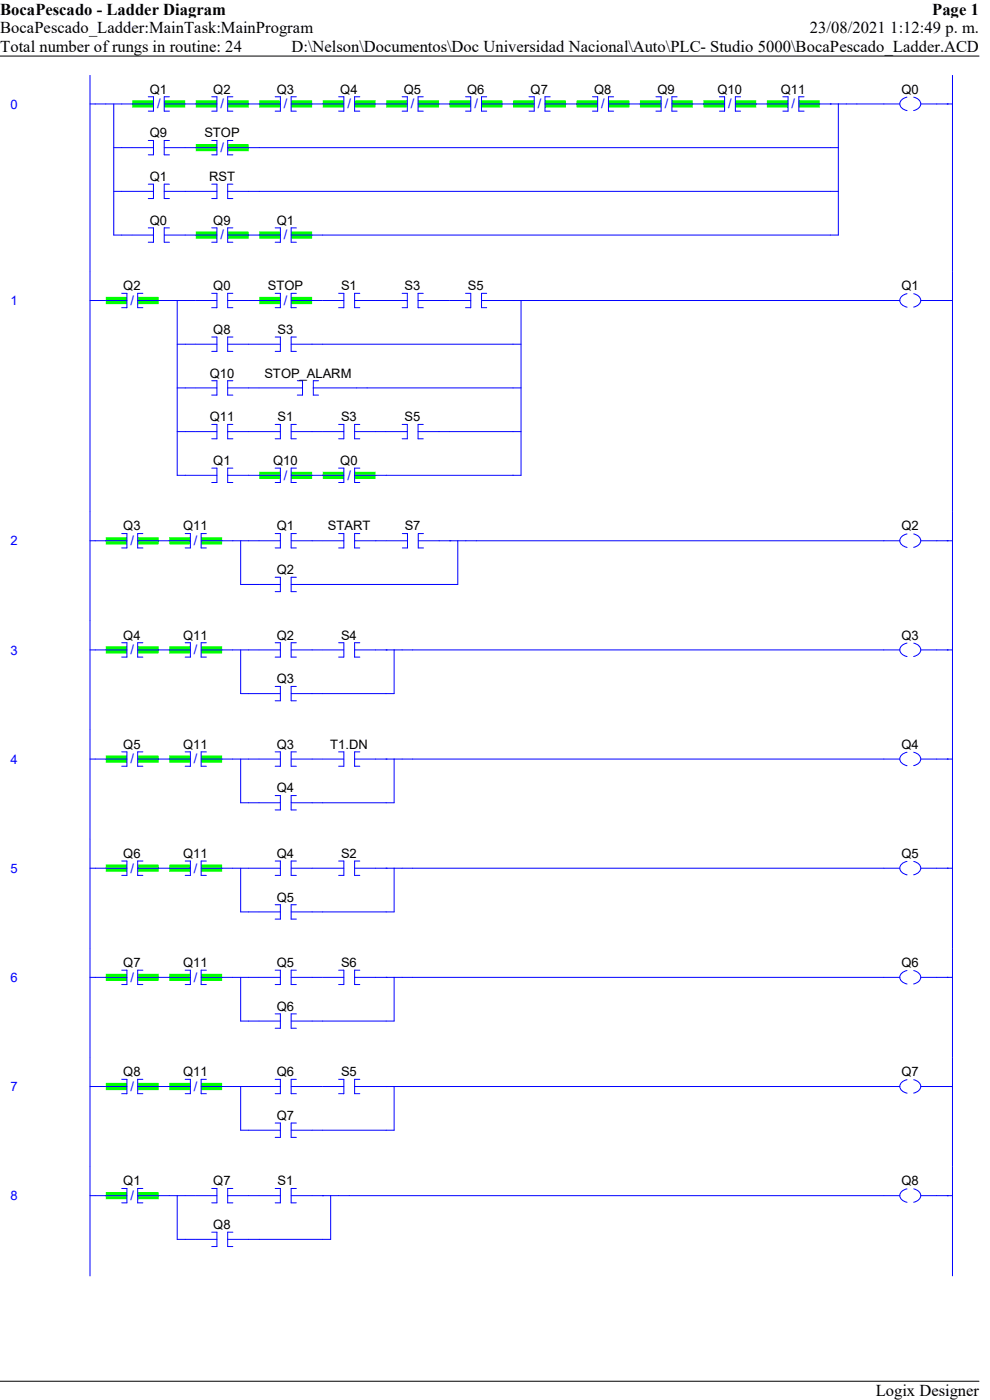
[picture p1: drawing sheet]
<svg xmlns="http://www.w3.org/2000/svg" width="210mm" height="297mm" viewBox="0 0 210 297" stroke-linecap="round" stroke-linejoin="round" font-family="sans-serif">
<path d="M0 11.9h207.7" fill="none" stroke="#000" stroke-width=".21"/>
<path d="M185.8 293h21.9v4h-21.9z" fill="#fff"/>
<path d="M0 293h207.7" fill="none" stroke="#000" stroke-width=".21"/>
<path d="M18.5 15.9h1.1v41.7h-1.1zM201.5 15.9h1.1v41.7h-1.1z" fill-rule="evenodd" fill="#fff"/>
<path d="M19.1 15.9v41.7M202.1 15.9v41.7M19.1 22.1h9M24.1 31.3h1.7M24.1 22.1v27.8h1.7M176.1 22.1h3.4M176.1 31.3h1.7M177.8 22.1v27.8h-1.7M201 22.1h1.1M24.1 40.6h1.7M176.1 40.6h1.7" fill="none" stroke="#00f" stroke-width=".21"/>
<path d="M28.1 21.3h4.5v1.5h-4.5zM34.8 21.3h4.5v1.5h-4.5z" fill-rule="evenodd" fill="#0f0"/>
<path d="M28.1 22.1h4.5M31.5 20.5h1.1v3.1h-1.1M34.8 22.1h6.7M35.9 20.5h-1.1v3.1h1.1" fill="none" stroke="#00f" stroke-width=".21"/>
<path d="M41.5 21.3h4.5v1.5h-4.5zM48.3 21.3h4.4v1.5h-4.4z" fill-rule="evenodd" fill="#0f0"/>
<path d="M41.5 22.1h4.5M44.9 20.5h1.1v3.1h-1.1M48.3 22.1h6.7M49.4 20.5h-1.1v3.1h1.1" fill="none" stroke="#00f" stroke-width=".21"/>
<path d="M55 21.3h4.5v1.5h-4.5zM61.8 21.3h4.4v1.5h-4.4z" fill-rule="evenodd" fill="#0f0"/>
<path d="M55 22.1h4.5M58.4 20.5h1.1v3.1h-1.1M61.8 22.1h6.7M62.9 20.5h-1.1v3.1h1.1" fill="none" stroke="#00f" stroke-width=".21"/>
<path d="M68.5 21.3h4.4v1.5h-4.4zM75.2 21.3h4.5v1.5h-4.5z" fill-rule="evenodd" fill="#0f0"/>
<path d="M68.5 22.1h4.4M71.8 20.5h1.1v3.1h-1.1M75.2 22.1h6.7M76.3 20.5h-1.1v3.1h1.1" fill="none" stroke="#00f" stroke-width=".21"/>
<path d="M81.9 21.3h4.5v1.5h-4.5zM88.7 21.3h4.4v1.5h-4.4z" fill-rule="evenodd" fill="#0f0"/>
<path d="M81.9 22.1h4.5M85.3 20.5h1.1v3.1h-1.1M88.7 22.1h6.7M89.8 20.5h-1.1v3.1h1.1" fill="none" stroke="#00f" stroke-width=".21"/>
<path d="M95.4 21.3h4.5v1.5h-4.5zM102.2 21.3h4.4v1.5h-4.4z" fill-rule="evenodd" fill="#0f0"/>
<path d="M95.4 22.1h4.5M98.8 20.5h1.1v3.1h-1.1M102.2 22.1h6.6M103.3 20.5h-1.1v3.1h1.1" fill="none" stroke="#00f" stroke-width=".21"/>
<path d="M108.8 21.3h4.5v1.5h-4.5zM115.6 21.3h4.5v1.5h-4.5z" fill-rule="evenodd" fill="#0f0"/>
<path d="M108.8 22.1h4.5M112.2 20.5h1.1v3.1h-1.1M115.6 22.1h6.7M116.7 20.5h-1.1v3.1h1.1" fill="none" stroke="#00f" stroke-width=".21"/>
<path d="M122.3 21.3h4.5v1.5h-4.5zM129.1 21.3h4.4v1.5h-4.4z" fill-rule="evenodd" fill="#0f0"/>
<path d="M122.3 22.1h4.5M125.7 20.5h1.1v3.1h-1.1M129.1 22.1h6.7M130.2 20.5h-1.1v3.1h1.1" fill="none" stroke="#00f" stroke-width=".21"/>
<path d="M135.8 21.3h4.5v1.5h-4.5zM142.5 21.3h4.5v1.5h-4.5z" fill-rule="evenodd" fill="#0f0"/>
<path d="M135.8 22.1h4.5M139.1 20.5h1.2v3.1h-1.2M142.5 22.1h6.7M143.6 20.5h-1.1v3.1h1.1" fill="none" stroke="#00f" stroke-width=".21"/>
<path d="M149.2 21.3h4.5v1.5h-4.5zM156 21.3h4.4v1.5h-4.4z" fill-rule="evenodd" fill="#0f0"/>
<path d="M149.2 22.1h4.5M152.6 20.5h1.1v3.1h-1.1M156 22.1h6.7M157.1 20.5h-1.1v3.1h1.1" fill="none" stroke="#00f" stroke-width=".21"/>
<path d="M162.7 21.3h4.5v1.5h-4.5zM169.5 21.3h4.4v1.5h-4.4z" fill-rule="evenodd" fill="#0f0"/>
<path d="M25.8 31.3h2.3M162.7 22.1h4.5M166.1 20.5h1.1v3.1h-1.1M169.5 22.1h6.6M170.6 20.5h-1.1v3.1h1.1M176.1 22.1h.1" fill="none" stroke="#00f" stroke-width=".21"/>
<path d="M28.1 30.6h4.5v1.5h-4.5zM34.8 30.6h4.5v1.5h-4.5z" fill-rule="evenodd" fill="#fff"/>
<path d="M28.1 31.3h4.5M31.5 29.8h1.1v3.1h-1.1M34.8 31.3h6.7M35.9 29.8h-1.1v3.1h1.1" fill="none" stroke="#00f" stroke-width=".21"/>
<path d="M41.5 30.6h4.5v1.5h-4.5zM48.3 30.6h4.4v1.5h-4.4z" fill-rule="evenodd" fill="#0f0"/>
<path d="M41.5 31.3h4.5M44.9 29.8h1.1v3.1h-1.1M48.3 31.3h127.8M49.4 29.8h-1.1v3.1h1.1M25.8 40.6h2.3" fill="none" stroke="#00f" stroke-width=".21"/>
<path d="M28.1 39.8h4.5v1.6h-4.5zM34.8 39.8h4.5v1.6h-4.5z" fill-rule="evenodd" fill="#fff"/>
<path d="M31.5 39.1h1.1v3h-1.1M35.9 39.1h-1.1v3h1.1M28.1 40.6h4.5M34.8 40.6h6.7" fill="none" stroke="#00f" stroke-width=".21"/>
<path d="M41.5 39.8h4.5v1.6h-4.5zM48.3 39.8h4.4v1.6h-4.4z" fill-rule="evenodd" fill="#fff"/>
<path d="M44.9 39.1h1.1v3h-1.1M49.4 39.1h-1.1v3h1.1M25.8 49.9h2.3M41.5 40.6h4.5M48.3 40.6h127.8" fill="none" stroke="#00f" stroke-width=".21"/>
<path d="M28.1 49.1h4.5v1.5h-4.5zM34.8 49.1h4.5v1.5h-4.5z" fill-rule="evenodd" fill="#fff"/>
<path d="M28.1 49.9h4.5M31.5 48.3h1.1v3.1h-1.1M34.8 49.9h6.7M35.9 48.3h-1.1v3.1h1.1" fill="none" stroke="#00f" stroke-width=".21"/>
<path d="M41.5 49.1h4.5v1.5h-4.5zM48.3 49.1h4.4v1.5h-4.4z" fill-rule="evenodd" fill="#0f0"/>
<path d="M41.5 49.9h4.5M44.9 48.3h1.1v3.1h-1.1M48.3 49.9h6.7M49.4 48.3h-1.1v3.1h1.1" fill="none" stroke="#00f" stroke-width=".21"/>
<path d="M55 49.1h4.5v1.5h-4.5zM61.8 49.1h4.4v1.5h-4.4z" fill-rule="evenodd" fill="#0f0"/>
<path d="M179.5 22.1h2.3M55 49.9h4.5M58.4 48.3h1.1v3.1h-1.1M61.8 49.9h114.3M62.9 48.3h-1.1v3.1h1.1" fill="none" stroke="#00f" stroke-width=".21"/>
<path d="M187.5 21.3h3.4v1.5h-3.4zM195.4 21.3h3.3v1.5h-3.3z" fill-rule="evenodd" fill="#fff"/>
<path d="M181.8 22.1h9.1M192.4 20.6a1.42 1.42 0 0 0-1.2 2.2l.7 .5 .5 .2M193.8 20.6a1.42 1.42 0 0 1 1.3 2.2l-1.3 .7M195.4 22.1h5.6M201 22.1h.1" fill="none" stroke="#00f" stroke-width=".21"/>
<path d="M18.5 57.6h1.1v51h-1.1zM201.5 57.6h1.1v51h-1.1z" fill-rule="evenodd" fill="#fff"/>
<path d="M19.1 57.6v51M202.1 57.6v51M19.1 63.8h3.3M201 63.8h1.1" fill="none" stroke="#00f" stroke-width=".21"/>
<path d="M22.4 63h4.5v1.5h-4.5zM29.2 63h4.5v1.5h-4.5z" fill-rule="evenodd" fill="#0f0"/>
<g fill="none" stroke="#00f" stroke-width=".21">
<path d="M22.4 63.8h4.5M25.8 62.2h1.1v3.1h-1.1M29.2 63.8h12.3M30.3 62.2h-1.1v3.1h1.1M37.6 73h1.7M37.6 63.8v37h1.7M108.8 63.8h3.4M108.8 73h1.7M110.5 63.8v37h-1.7M37.6 82.3h1.7M37.6 91.6h1.7M108.8 82.3h1.7"/>
<path d="M108.8 91.6h1.7"/>
</g>
<path d="M41.5 63h4.5v1.5h-4.5zM48.3 63h4.4v1.5h-4.4z" fill-rule="evenodd" fill="#fff"/>
<path d="M41.5 63.8h4.5M44.9 62.2h1.1v3.1h-1.1M48.3 63.8h6.7M49.4 62.2h-1.1v3.1h1.1" fill="none" stroke="#00f" stroke-width=".21"/>
<path d="M55 63h4.5v1.5h-4.5zM61.8 63h4.4v1.5h-4.4z" fill-rule="evenodd" fill="#0f0"/>
<path d="M55 63.8h4.5M58.4 62.2h1.1v3.1h-1.1M61.8 63.8h6.7M62.9 62.2h-1.1v3.1h1.1" fill="none" stroke="#00f" stroke-width=".21"/>
<path d="M68.5 63h4.4v1.5h-4.4zM75.2 63h4.5v1.5h-4.5z" fill-rule="evenodd" fill="#fff"/>
<path d="M68.5 63.8h4.4M71.8 62.2h1.1v3.1h-1.1M75.2 63.8h6.7M76.3 62.2h-1.1v3.1h1.1" fill="none" stroke="#00f" stroke-width=".21"/>
<path d="M81.9 63h4.5v1.5h-4.5zM88.7 63h4.4v1.5h-4.4z" fill-rule="evenodd" fill="#fff"/>
<path d="M81.9 63.8h4.5M85.3 62.2h1.1v3.1h-1.1M88.7 63.8h6.7M89.8 62.2h-1.1v3.1h1.1" fill="none" stroke="#00f" stroke-width=".21"/>
<path d="M95.4 63h4.5v1.5h-4.5zM102.2 63h4.4v1.5h-4.4z" fill-rule="evenodd" fill="#fff"/>
<path d="M39.3 73h2.2M95.4 63.8h4.5M98.8 62.2h1.1v3.1h-1.1M102.2 63.8h6.6M103.3 62.2h-1.1v3.1h1.1M108.8 63.8h.1" fill="none" stroke="#00f" stroke-width=".21"/>
<path d="M41.5 72.3h4.5v1.5h-4.5zM48.3 72.3h4.4v1.5h-4.4z" fill-rule="evenodd" fill="#fff"/>
<path d="M41.5 73h4.5M44.9 71.5h1.1v3h-1.1M48.3 73h6.7M49.4 71.5h-1.1v3h1.1" fill="none" stroke="#00f" stroke-width=".21"/>
<path d="M55 72.3h4.5v1.5h-4.5zM61.8 72.3h4.4v1.5h-4.4z" fill-rule="evenodd" fill="#fff"/>
<path d="M55 73h4.5M58.4 71.5h1.1v3h-1.1M61.8 73h47M62.9 71.5h-1.1v3h1.1M39.3 82.3h2.2" fill="none" stroke="#00f" stroke-width=".21"/>
<path d="M41.5 81.5h4.5v1.6h-4.5zM48.3 81.5h4.4v1.6h-4.4z" fill-rule="evenodd" fill="#fff"/>
<path d="M41.5 82.3h4.5M44.9 80.8h1.1v3h-1.1M48.3 82.3h6.7M49.4 80.8h-1.1v3h1.1" fill="none" stroke="#00f" stroke-width=".21"/>
<path d="M55 81.5h9.2v1.6h-9.2zM66.5 81.5h9.1v1.6h-9.1z" fill-rule="evenodd" fill="#fff"/>
<path d="M39.3 91.6h2.2M55 82.3h9.2M63.1 80.8h1.1v3h-1.1M66.5 82.3h42.3M67.6 80.8h-1.1v3h1.1" fill="none" stroke="#00f" stroke-width=".21"/>
<path d="M41.5 90.8h4.5v1.5h-4.5zM48.3 90.8h4.4v1.5h-4.4z" fill-rule="evenodd" fill="#fff"/>
<path d="M41.5 91.6h4.5M44.9 90h1.1v3.1h-1.1M48.3 91.6h6.7M49.4 90h-1.1v3.1h1.1" fill="none" stroke="#00f" stroke-width=".21"/>
<path d="M55 90.8h4.5v1.5h-4.5zM61.8 90.8h4.4v1.5h-4.4z" fill-rule="evenodd" fill="#fff"/>
<path d="M55 91.6h4.5M58.4 90h1.1v3.1h-1.1M61.8 91.6h6.7M62.9 90h-1.1v3.1h1.1" fill="none" stroke="#00f" stroke-width=".21"/>
<path d="M68.5 90.8h4.4v1.5h-4.4zM75.2 90.8h4.5v1.5h-4.5z" fill-rule="evenodd" fill="#fff"/>
<path d="M68.5 91.6h4.4M71.8 90h1.1v3.1h-1.1M75.2 91.6h6.7M76.3 90h-1.1v3.1h1.1" fill="none" stroke="#00f" stroke-width=".21"/>
<path d="M81.9 90.8h4.5v1.5h-4.5zM88.7 90.8h4.4v1.5h-4.4z" fill-rule="evenodd" fill="#fff"/>
<path d="M81.9 91.6h4.5M85.3 90h1.1v3.1h-1.1M88.7 91.6h20.1M89.8 90h-1.1v3.1h1.1M39.3 100.8h2.2" fill="none" stroke="#00f" stroke-width=".21"/>
<path d="M41.5 100.1h4.5v1.5h-4.5zM48.3 100.1h4.4v1.5h-4.4z" fill-rule="evenodd" fill="#fff"/>
<path d="M44.9 99.3h1.1v3.1h-1.1M49.4 99.3h-1.1v3.1h1.1M41.5 100.8h4.5M48.3 100.8h6.7" fill="none" stroke="#00f" stroke-width=".21"/>
<path d="M55 100.1h4.5v1.5h-4.5zM61.8 100.1h4.4v1.5h-4.4z" fill-rule="evenodd" fill="#0f0"/>
<path d="M58.4 99.3h1.1v3.1h-1.1M62.9 99.3h-1.1v3.1h1.1M55 100.8h4.5M61.8 100.8h6.7" fill="none" stroke="#00f" stroke-width=".21"/>
<path d="M68.5 100.1h4.4v1.5h-4.4zM75.2 100.1h4.5v1.5h-4.5z" fill-rule="evenodd" fill="#0f0"/>
<path d="M112.2 63.8h2.3M71.8 99.3h1.1v3.1h-1.1M76.3 99.3h-1.1v3.1h1.1M68.5 100.8h4.4M75.2 100.8h33.6" fill="none" stroke="#00f" stroke-width=".21"/>
<path d="M187.5 63h3.4v1.5h-3.4zM195.4 63h3.3v1.5h-3.3z" fill-rule="evenodd" fill="#fff"/>
<path d="M114.5 63.8h76.4M192.4 62.3a1.42 1.42 0 0 0-1.2 2.2l.7 .5 .5 .2M193.8 62.3a1.42 1.42 0 0 1 1.3 2.2l-1.3 .7M195.4 63.8h5.6M201 63.8h.1" fill="none" stroke="#00f" stroke-width=".21"/>
<path d="M18.5 108.6h1.1v23.1h-1.1zM201.5 108.6h1.1v23.1h-1.1z" fill-rule="evenodd" fill="#fff"/>
<path d="M19.1 108.6v23.1M19.1 114.7h3.3M201 114.7h1.1M202.1 108.6v23.1" fill="none" stroke="#00f" stroke-width=".21"/>
<path d="M22.4 114h4.5v1.5h-4.5zM29.2 114h4.5v1.5h-4.5z" fill-rule="evenodd" fill="#0f0"/>
<path d="M22.4 114.7h4.5M25.8 113.2h1.1v3h-1.1M29.2 114.7h6.7M30.3 113.2h-1.1v3h1.1" fill="none" stroke="#00f" stroke-width=".21"/>
<path d="M35.9 114h4.5v1.5h-4.5zM42.7 114h4.4v1.5h-4.4z" fill-rule="evenodd" fill="#0f0"/>
<path d="M35.9 114.7h4.5M39.3 113.2h1.1v3h-1.1M42.7 114.7h12.3M43.8 113.2h-1.1v3h1.1M51.1 114.7v9.3h1.6M95.4 114.7h3.4M97.1 114.7v9.3h-1.7" fill="none" stroke="#00f" stroke-width=".21"/>
<path d="M55 114h4.5v1.5h-4.5zM61.8 114h4.4v1.5h-4.4z" fill-rule="evenodd" fill="#fff"/>
<path d="M55 114.7h4.5M58.4 113.2h1.1v3h-1.1M61.8 114.7h6.7M62.9 113.2h-1.1v3h1.1" fill="none" stroke="#00f" stroke-width=".21"/>
<path d="M68.5 114h4.4v1.5h-4.4zM75.2 114h4.5v1.5h-4.5z" fill-rule="evenodd" fill="#fff"/>
<path d="M68.5 114.7h4.4M71.8 113.2h1.1v3h-1.1M75.2 114.7h6.8M76.3 113.2h-1.1v3h1.1" fill="none" stroke="#00f" stroke-width=".21"/>
<path d="M82 114h4.4v1.5h-4.4zM88.7 114h4.5v1.5h-4.5z" fill-rule="evenodd" fill="#fff"/>
<path d="M82 114.7h4.4M85.3 113.2h1.1v3h-1.1M88.7 114.7h6.7M89.8 113.2h-1.1v3h1.1M95.4 114.7h.1M52.7 124h2.3" fill="none" stroke="#00f" stroke-width=".21"/>
<path d="M55 123.2h4.5v1.6h-4.5zM61.8 123.2h4.4v1.6h-4.4z" fill-rule="evenodd" fill="#fff"/>
<path d="M98.8 114.7h2.2M55 124h4.5M58.4 122.5h1.1v3h-1.1M61.8 124h33.6M62.9 122.5h-1.1v3h1.1" fill="none" stroke="#00f" stroke-width=".21"/>
<path d="M187.5 114h3.4v1.5h-3.4zM195.4 114h3.3v1.5h-3.3z" fill-rule="evenodd" fill="#fff"/>
<path d="M101 114.7h89.9M192.4 113.3a1.42 1.42 0 0 0-1.2 2.1l.7 .6 .5 .1M193.8 113.3a1.42 1.42 0 0 1 1.3 2.1l-1.3 .7M195.4 114.7h5.6M201 114.7h.1" fill="none" stroke="#00f" stroke-width=".21"/>
<path d="M18.5 131.7h1.1v23.2h-1.1zM201.5 131.7h1.1v23.2h-1.1z" fill-rule="evenodd" fill="#fff"/>
<path d="M19.1 131.7v23.2M19.1 137.9h3.3M201 137.9h1.1M202.1 131.7v23.2" fill="none" stroke="#00f" stroke-width=".21"/>
<path d="M22.4 137.1h4.5v1.5h-4.5zM29.2 137.1h4.5v1.5h-4.5z" fill-rule="evenodd" fill="#0f0"/>
<path d="M22.4 137.9h4.5M25.8 136.4h1.1v3h-1.1M29.2 137.9h6.7M30.3 136.4h-1.1v3h1.1" fill="none" stroke="#00f" stroke-width=".21"/>
<path d="M35.9 137.1h4.5v1.5h-4.5zM42.7 137.1h4.4v1.5h-4.4z" fill-rule="evenodd" fill="#0f0"/>
<path d="M35.9 137.9h4.5M39.3 136.4h1.1v3h-1.1M42.7 137.9h12.3M43.8 136.4h-1.1v3h1.1M51.1 137.9v9.3h1.6M81.9 137.9h3.4M83.6 137.9v9.3h-1.7" fill="none" stroke="#00f" stroke-width=".21"/>
<path d="M55 137.1h4.5v1.5h-4.5zM61.8 137.1h4.4v1.5h-4.4z" fill-rule="evenodd" fill="#fff"/>
<path d="M55 137.9h4.5M58.4 136.4h1.1v3h-1.1M61.8 137.9h6.7M62.9 136.4h-1.1v3h1.1" fill="none" stroke="#00f" stroke-width=".21"/>
<path d="M68.5 137.1h4.4v1.5h-4.4zM75.2 137.1h4.5v1.5h-4.5z" fill-rule="evenodd" fill="#fff"/>
<path d="M68.5 137.9h4.4M71.8 136.4h1.1v3h-1.1M75.2 137.9h6.7M76.3 136.4h-1.1v3h1.1M81.9 137.9h.1M52.7 147.2h2.3" fill="none" stroke="#00f" stroke-width=".21"/>
<path d="M55 146.4h4.5v1.5h-4.5zM61.8 146.4h4.4v1.5h-4.4z" fill-rule="evenodd" fill="#fff"/>
<path d="M85.3 137.9h2.2M55 147.2h4.5M58.4 145.6h1.1v3.1h-1.1M61.8 147.2h20.1M62.9 145.6h-1.1v3.1h1.1" fill="none" stroke="#00f" stroke-width=".21"/>
<path d="M187.5 137.1h3.4v1.5h-3.4zM195.4 137.1h3.3v1.5h-3.3z" fill-rule="evenodd" fill="#fff"/>
<path d="M87.5 137.9h103.4M192.4 136.4a1.42 1.42 0 0 0-1.2 2.2l.7 .5 .5 .2M193.8 136.4a1.42 1.42 0 0 1 1.3 2.2l-1.3 .7M195.4 137.9h5.6M201 137.9h.1" fill="none" stroke="#00f" stroke-width=".21"/>
<path d="M18.5 154.9h1.1v23.2h-1.1zM201.5 154.9h1.1v23.2h-1.1z" fill-rule="evenodd" fill="#fff"/>
<path d="M19.1 154.9v23.2M202.1 154.9v23.2M19.1 161h3.3M201 161h1.1" fill="none" stroke="#00f" stroke-width=".21"/>
<path d="M22.4 160.3h4.5v1.5h-4.5zM29.2 160.3h4.5v1.5h-4.5z" fill-rule="evenodd" fill="#0f0"/>
<path d="M25.8 159.5h1.1v3.1h-1.1M30.3 159.5h-1.1v3.1h1.1M22.4 161h4.5M29.2 161h6.7" fill="none" stroke="#00f" stroke-width=".21"/>
<path d="M35.9 160.3h4.5v1.5h-4.5zM42.7 160.3h4.4v1.5h-4.4z" fill-rule="evenodd" fill="#0f0"/>
<path d="M39.3 159.5h1.1v3.1h-1.1M43.8 159.5h-1.1v3.1h1.1M35.9 161h4.5M42.7 161h12.3M51.1 161v9.3h1.6M81.9 161h3.4M83.6 161v9.3h-1.7" fill="none" stroke="#00f" stroke-width=".21"/>
<path d="M55 160.3h4.5v1.5h-4.5zM61.8 160.3h4.4v1.5h-4.4z" fill-rule="evenodd" fill="#fff"/>
<path d="M58.4 159.5h1.1v3.1h-1.1M62.9 159.5h-1.1v3.1h1.1M55 161h4.5M61.8 161h6.7" fill="none" stroke="#00f" stroke-width=".21"/>
<path d="M68.5 160.3h4.4v1.5h-4.4zM75.2 160.3h4.5v1.5h-4.5z" fill-rule="evenodd" fill="#fff"/>
<path d="M71.8 159.5h1.1v3.1h-1.1M76.3 159.5h-1.1v3.1h1.1M52.7 170.3h2.3M68.5 161h4.4M75.2 161h6.7M81.9 161h.1" fill="none" stroke="#00f" stroke-width=".21"/>
<path d="M55 169.5h4.5v1.6h-4.5zM61.8 169.5h4.4v1.6h-4.4z" fill-rule="evenodd" fill="#fff"/>
<path d="M55 170.3h4.5M58.4 168.8h1.1v3h-1.1M61.8 170.3h20.1M62.9 168.8h-1.1v3h1.1M85.3 161h2.2" fill="none" stroke="#00f" stroke-width=".21"/>
<path d="M187.5 160.3h3.4v1.5h-3.4zM195.4 160.3h3.3v1.5h-3.3z" fill-rule="evenodd" fill="#fff"/>
<path d="M192.4 159.6a1.42 1.42 0 0 0-1.2 2.1l.7 .6 .5 .1M193.8 159.6a1.42 1.42 0 0 1 1.3 2.1l-1.3 .7M87.5 161h103.4M195.4 161h5.6M201 161h.1" fill="none" stroke="#00f" stroke-width=".21"/>
<path d="M18.5 178.1h1.1v23.1h-1.1zM201.5 178.1h1.1v23.1h-1.1z" fill-rule="evenodd" fill="#fff"/>
<path d="M19.1 178.1v23.1M202.1 178.1v23.1M19.1 184.2h3.3M201 184.2h1.1" fill="none" stroke="#00f" stroke-width=".21"/>
<path d="M22.4 183.4h4.5v1.6h-4.5zM29.2 183.4h4.5v1.6h-4.5z" fill-rule="evenodd" fill="#0f0"/>
<path d="M22.4 184.2h4.5M25.8 182.7h1.1v3h-1.1M29.2 184.2h6.7M30.3 182.7h-1.1v3h1.1" fill="none" stroke="#00f" stroke-width=".21"/>
<path d="M35.9 183.4h4.5v1.6h-4.5zM42.7 183.4h4.4v1.6h-4.4z" fill-rule="evenodd" fill="#0f0"/>
<path d="M35.9 184.2h4.5M39.3 182.7h1.1v3h-1.1M42.7 184.2h12.3M43.8 182.7h-1.1v3h1.1M51.1 184.2v9.3h1.6M81.9 184.2h3.4M83.6 184.2v9.3h-1.7" fill="none" stroke="#00f" stroke-width=".21"/>
<path d="M55 183.4h4.5v1.6h-4.5zM61.8 183.4h4.4v1.6h-4.4z" fill-rule="evenodd" fill="#fff"/>
<path d="M55 184.2h4.5M58.4 182.7h1.1v3h-1.1M61.8 184.2h6.7M62.9 182.7h-1.1v3h1.1" fill="none" stroke="#00f" stroke-width=".21"/>
<path d="M68.5 183.4h4.4v1.6h-4.4zM75.2 183.4h4.5v1.6h-4.5z" fill-rule="evenodd" fill="#fff"/>
<path d="M52.7 193.5h2.3M68.5 184.2h4.4M71.8 182.7h1.1v3h-1.1M75.2 184.2h6.7M76.3 182.7h-1.1v3h1.1M81.9 184.2h.1" fill="none" stroke="#00f" stroke-width=".21"/>
<path d="M55 192.7h4.5v1.5h-4.5zM61.8 192.7h4.4v1.5h-4.4z" fill-rule="evenodd" fill="#fff"/>
<path d="M55 193.5h4.5M58.4 191.9h1.1v3.1h-1.1M61.8 193.5h20.1M62.9 191.9h-1.1v3.1h1.1M85.3 184.2h2.2" fill="none" stroke="#00f" stroke-width=".21"/>
<path d="M187.5 183.4h3.4v1.6h-3.4zM195.4 183.4h3.3v1.6h-3.3z" fill-rule="evenodd" fill="#fff"/>
<path d="M87.5 184.2h103.4M192.4 182.7a1.42 1.42 0 0 0-1.2 2.2l.7 .5 .5 .2M193.8 182.8a1.42 1.42 0 0 1 1.3 2.1l-1.3 .7M195.4 184.2h5.6M201 184.2h.1" fill="none" stroke="#00f" stroke-width=".21"/>
<path d="M18.5 201.2h1.1v23.2h-1.1zM201.5 201.2h1.1v23.2h-1.1z" fill-rule="evenodd" fill="#fff"/>
<path d="M19.1 201.2v23.2M19.1 207.3h3.3M201 207.3h1.1M202.1 201.2v23.2" fill="none" stroke="#00f" stroke-width=".21"/>
<path d="M22.4 206.6h4.5v1.5h-4.5zM29.2 206.6h4.5v1.5h-4.5z" fill-rule="evenodd" fill="#0f0"/>
<path d="M22.4 207.3h4.5M25.8 205.8h1.1v3.1h-1.1M29.2 207.3h6.7M30.3 205.8h-1.1v3.1h1.1" fill="none" stroke="#00f" stroke-width=".21"/>
<path d="M35.9 206.6h4.5v1.5h-4.5zM42.7 206.6h4.4v1.5h-4.4z" fill-rule="evenodd" fill="#0f0"/>
<path d="M35.9 207.3h4.5M39.3 205.8h1.1v3.1h-1.1M42.7 207.3h12.3M43.8 205.8h-1.1v3.1h1.1M51.1 207.3v9.3h1.6M81.9 207.3h3.4M83.6 207.3v9.3h-1.7" fill="none" stroke="#00f" stroke-width=".21"/>
<path d="M55 206.6h4.5v1.5h-4.5zM61.8 206.6h4.4v1.5h-4.4z" fill-rule="evenodd" fill="#fff"/>
<path d="M55 207.3h4.5M58.4 205.8h1.1v3.1h-1.1M61.8 207.3h6.7M62.9 205.8h-1.1v3.1h1.1" fill="none" stroke="#00f" stroke-width=".21"/>
<path d="M68.5 206.6h4.4v1.5h-4.4zM75.2 206.6h4.5v1.5h-4.5z" fill-rule="evenodd" fill="#fff"/>
<path d="M52.7 216.6h2.3M68.5 207.3h4.4M71.8 205.8h1.1v3.1h-1.1M75.2 207.3h6.7M76.3 205.8h-1.1v3.1h1.1M81.9 207.3h.1" fill="none" stroke="#00f" stroke-width=".21"/>
<path d="M55 215.9h4.5v1.5h-4.5zM61.8 215.9h4.4v1.5h-4.4z" fill-rule="evenodd" fill="#fff"/>
<path d="M55 216.6h4.5M58.4 215.1h1.1v3h-1.1M61.8 216.6h20.1M62.9 215.1h-1.1v3h1.1M85.3 207.3h2.2" fill="none" stroke="#00f" stroke-width=".21"/>
<path d="M187.5 206.6h3.4v1.5h-3.4zM195.4 206.6h3.3v1.5h-3.3z" fill-rule="evenodd" fill="#fff"/>
<path d="M87.5 207.3h103.4M192.4 205.9a1.42 1.42 0 0 0-1.2 2.2l.7 .5 .5 .2M193.8 205.9a1.42 1.42 0 0 1 1.3 2.1l-1.3 .7M195.4 207.3h5.6M201 207.3h.1" fill="none" stroke="#00f" stroke-width=".21"/>
<path d="M18.5 224.4h1.1v23.1h-1.1zM201.5 224.4h1.1v23.1h-1.1z" fill-rule="evenodd" fill="#fff"/>
<path d="M19.1 224.4v23.1M19.1 230.5h3.3M201 230.5h1.1M202.1 224.4v23.1" fill="none" stroke="#00f" stroke-width=".21"/>
<path d="M22.4 229.7h4.5v1.6h-4.5zM29.2 229.7h4.5v1.6h-4.5z" fill-rule="evenodd" fill="#0f0"/>
<path d="M22.4 230.5h4.5M25.8 229h1.1v3h-1.1M29.2 230.5h6.7M30.3 229h-1.1v3h1.1" fill="none" stroke="#00f" stroke-width=".21"/>
<path d="M35.9 229.7h4.5v1.6h-4.5zM42.7 229.7h4.4v1.6h-4.4z" fill-rule="evenodd" fill="#0f0"/>
<path d="M35.9 230.5h4.5M39.3 229h1.1v3h-1.1M42.7 230.5h12.3M43.8 229h-1.1v3h1.1M51.1 230.5v9.3h1.6M81.9 230.5h3.4M83.6 230.5v9.3h-1.7" fill="none" stroke="#00f" stroke-width=".21"/>
<path d="M55 229.7h4.5v1.6h-4.5zM61.8 229.7h4.4v1.6h-4.4z" fill-rule="evenodd" fill="#fff"/>
<path d="M55 230.5h4.5M58.4 229h1.1v3h-1.1M61.8 230.5h6.7M62.9 229h-1.1v3h1.1" fill="none" stroke="#00f" stroke-width=".21"/>
<path d="M68.5 229.7h4.4v1.6h-4.4zM75.2 229.7h4.5v1.6h-4.5z" fill-rule="evenodd" fill="#fff"/>
<path d="M52.7 239.8h2.3M68.5 230.5h4.4M71.8 229h1.1v3h-1.1M75.2 230.5h6.7M76.3 229h-1.1v3h1.1M81.9 230.5h.1" fill="none" stroke="#00f" stroke-width=".21"/>
<path d="M55 239h4.5v1.5h-4.5zM61.8 239h4.4v1.5h-4.4z" fill-rule="evenodd" fill="#fff"/>
<path d="M55 239.8h4.5M58.4 238.3h1.1v3h-1.1M61.8 239.8h20.1M62.9 238.3h-1.1v3h1.1M85.3 230.5h2.2" fill="none" stroke="#00f" stroke-width=".21"/>
<path d="M187.5 229.7h3.4v1.6h-3.4zM195.4 229.7h3.3v1.6h-3.3z" fill-rule="evenodd" fill="#fff"/>
<path d="M87.5 230.5h103.4M192.4 229.1a1.42 1.42 0 0 0-1.2 2.1l.7 .5 .5 .2M193.8 229.1a1.42 1.42 0 0 1 1.3 2.1l-1.3 .7M195.4 230.5h5.6M201 230.5h.1" fill="none" stroke="#00f" stroke-width=".21"/>
<path d="M18.5 247.5h1.1v23.2h-1.1zM201.5 247.5h1.1v23.2h-1.1z" fill-rule="evenodd" fill="#fff"/>
<path d="M19.1 247.5v23.2M19.1 253.7h3.3M201 253.7h1.1M202.1 247.5v23.2" fill="none" stroke="#00f" stroke-width=".21"/>
<path d="M22.4 252.9h4.5v1.5h-4.5zM29.2 252.9h4.5v1.5h-4.5z" fill-rule="evenodd" fill="#0f0"/>
<path d="M22.4 253.7h4.5M25.8 252.1h1.1v3.1h-1.1M29.2 253.7h12.3M30.3 252.1h-1.1v3.1h1.1M37.6 253.7v9.2h1.7M68.5 253.7h3.3M70.1 253.7v9.2h-1.6" fill="none" stroke="#00f" stroke-width=".21"/>
<path d="M41.5 252.9h4.5v1.5h-4.5zM48.3 252.9h4.4v1.5h-4.4z" fill-rule="evenodd" fill="#fff"/>
<path d="M41.5 253.7h4.5M44.9 252.1h1.1v3.1h-1.1M48.3 253.7h6.7M49.4 252.1h-1.1v3.1h1.1" fill="none" stroke="#00f" stroke-width=".21"/>
<path d="M55 252.9h4.5v1.5h-4.5zM61.8 252.9h4.4v1.5h-4.4z" fill-rule="evenodd" fill="#fff"/>
<path d="M55 253.7h4.5M58.4 252.1h1.1v3.1h-1.1M61.8 253.7h6.7M62.9 252.1h-1.1v3.1h1.1M68.5 253.7h.1M39.3 262.9h2.2" fill="none" stroke="#00f" stroke-width=".21"/>
<path d="M41.5 262.2h4.5v1.5h-4.5zM48.3 262.2h4.4v1.5h-4.4z" fill-rule="evenodd" fill="#fff"/>
<path d="M71.8 253.7h2.3M41.5 262.9h4.5M44.9 261.4h1.1v3.1h-1.1M48.3 262.9h20.2M49.4 261.4h-1.1v3.1h1.1" fill="none" stroke="#00f" stroke-width=".21"/>
<path d="M187.5 252.9h3.4v1.5h-3.4zM195.4 252.9h3.3v1.5h-3.3z" fill-rule="evenodd" fill="#fff"/>
<path d="M74.1 253.7h116.8M192.4 252.2a1.42 1.42 0 0 0-1.2 2.2l.7 .5 .5 .2M193.8 252.2a1.42 1.42 0 0 1 1.3 2.2l-1.3 .7M195.4 253.7h5.6M201 253.7h.1" fill="none" stroke="#00f" stroke-width=".21"/>
<g font-size="3.5">
<text x="0" y="3.2">BocaPescado - Ladder Diagram</text>
<text x="197.7" y="3.2">Page 1</text>
<text x="0" y="7.1">BocaPescado_Ladder:MainTask:MainProgram</text>
<text x="0" y="11">Total number of rungs in routine: 24</text>
<text x="61.8" y="11">D:\Nelson\Documentos\Doc Universidad Nacional\Auto\PLC- Studio 5000\BocaPescado_Ladder.ACD</text>
<text x="171.8" y="7.1">23/08/2021 1:12:49 p. m.</text>
<text x="185.8" y="296.2">Logix Designer</text>
</g>
<g font-size="2.8" fill="#00f">
<text x="2.2" y="23">0</text>
<text x="33.3" y="23">/</text>
<text x="46.8" y="23">/</text>
<text x="60.2" y="23">/</text>
<text x="73.7" y="23">/</text>
<text x="87.2" y="23">/</text>
<text x="100.6" y="23">/</text>
<text x="114.1" y="23">/</text>
<text x="127.6" y="23">/</text>
<text x="141" y="23">/</text>
<text x="154.5" y="23">/</text>
<text x="167.9" y="23">/</text>
<text x="46.8" y="32.3">/</text>
<text x="46.8" y="50.8">/</text>
<text x="60.2" y="50.8">/</text>
<text x="2.2" y="64.7">1</text>
<text x="27.7" y="64.7">/</text>
<text x="60.2" y="64.7">/</text>
<text x="60.2" y="101.8">/</text>
<text x="73.7" y="101.8">/</text>
<text x="2.2" y="115.7">2</text>
<text x="27.7" y="115.7">/</text>
<text x="41.1" y="115.7">/</text>
<text x="2.2" y="138.9">3</text>
<text x="27.7" y="138.8">/</text>
<text x="41.1" y="138.8">/</text>
<text x="27.7" y="162">/</text>
<text x="41.1" y="162">/</text>
<text x="2.2" y="162">4</text>
<text x="2.2" y="185.2">5</text>
<text x="27.7" y="185.1">/</text>
<text x="41.1" y="185.1">/</text>
<text x="2.2" y="208.3">6</text>
<text x="27.7" y="208.3">/</text>
<text x="41.1" y="208.3">/</text>
<text x="2.2" y="231.5">7</text>
<text x="27.7" y="231.4">/</text>
<text x="41.1" y="231.4">/</text>
<text x="2.2" y="254.6">8</text>
<text x="27.7" y="254.6">/</text>
</g>
<g font-size="2.8">
<text x="31.8" y="19.9">Q1</text>
<text x="45.3" y="19.9">Q2</text>
<text x="58.7" y="19.9">Q3</text>
<text x="72.2" y="19.9">Q4</text>
<text x="85.6" y="19.9">Q5</text>
<text x="99.1" y="19.9">Q6</text>
<text x="112.6" y="19.9">Q7</text>
<text x="126" y="19.9">Q8</text>
<text x="139.5" y="19.9">Q9</text>
<text x="152.2" y="19.9">Q10</text>
<text x="165.7" y="19.9">Q11</text>
<text x="191.2" y="19.9">Q0</text>
<text x="31.8" y="29.1">Q9</text>
<text x="43.3" y="29.1">STOP</text>
<text x="31.8" y="38.4">Q1</text>
<text x="44.4" y="38.4">RST</text>
<text x="31.8" y="47.7">Q0</text>
<text x="45.3" y="47.7">Q9</text>
<text x="58.7" y="47.7">Q1</text>
<text x="26.2" y="61.6">Q2</text>
<text x="45.3" y="61.6">Q0</text>
<text x="56.8" y="61.6">STOP</text>
<text x="72.3" y="61.6">S1</text>
<text x="85.8" y="61.6">S3</text>
<text x="99.3" y="61.6">S5</text>
<text x="191.2" y="61.6">Q1</text>
<text x="45.3" y="70.8">Q8</text>
<text x="58.9" y="70.8">S3</text>
<text x="44.5" y="80.1">Q10</text>
<text x="56.1" y="80.1">STOP_ALARM</text>
<text x="44.5" y="89.4">Q11</text>
<text x="58.9" y="89.4">S1</text>
<text x="72.3" y="89.4">S3</text>
<text x="85.8" y="89.4">S5</text>
<text x="45.3" y="98.6">Q1</text>
<text x="58" y="98.6">Q10</text>
<text x="72.2" y="98.6">Q0</text>
<text x="26.2" y="112.5">Q3</text>
<text x="38.9" y="112.5">Q11</text>
<text x="58.7" y="112.5">Q1</text>
<text x="69.6" y="112.5">START</text>
<text x="85.9" y="112.5">S7</text>
<text x="191.2" y="112.5">Q2</text>
<text x="58.7" y="121.8">Q2</text>
<text x="26.2" y="135.7">Q4</text>
<text x="38.9" y="135.7">Q11</text>
<text x="58.7" y="135.7">Q2</text>
<text x="72.3" y="135.7">S4</text>
<text x="191.2" y="135.7">Q3</text>
<text x="58.7" y="144.9">Q3</text>
<text x="26.2" y="158.8">Q5</text>
<text x="38.9" y="158.8">Q11</text>
<text x="58.7" y="158.8">Q3</text>
<text x="70.1" y="158.8">T1.DN</text>
<text x="191.2" y="158.8">Q4</text>
<text x="58.7" y="168.1">Q4</text>
<text x="26.2" y="182">Q6</text>
<text x="38.9" y="182">Q11</text>
<text x="58.7" y="182">Q4</text>
<text x="72.3" y="182">S2</text>
<text x="191.2" y="182">Q5</text>
<text x="58.7" y="191.3">Q5</text>
<text x="26.2" y="205.1">Q7</text>
<text x="38.9" y="205.1">Q11</text>
<text x="58.7" y="205.1">Q5</text>
<text x="72.3" y="205.1">S6</text>
<text x="191.2" y="205.1">Q6</text>
<text x="58.7" y="214.4">Q6</text>
<text x="26.2" y="228.3">Q8</text>
<text x="38.9" y="228.3">Q11</text>
<text x="58.7" y="228.3">Q6</text>
<text x="72.3" y="228.3">S5</text>
<text x="191.2" y="228.3">Q7</text>
<text x="58.7" y="237.6">Q7</text>
<text x="26.2" y="251.5">Q1</text>
<text x="45.3" y="251.5">Q7</text>
<text x="58.9" y="251.5">S1</text>
<text x="191.2" y="251.5">Q8</text>
<text x="45.3" y="260.7">Q8</text>
</g>
</svg>
